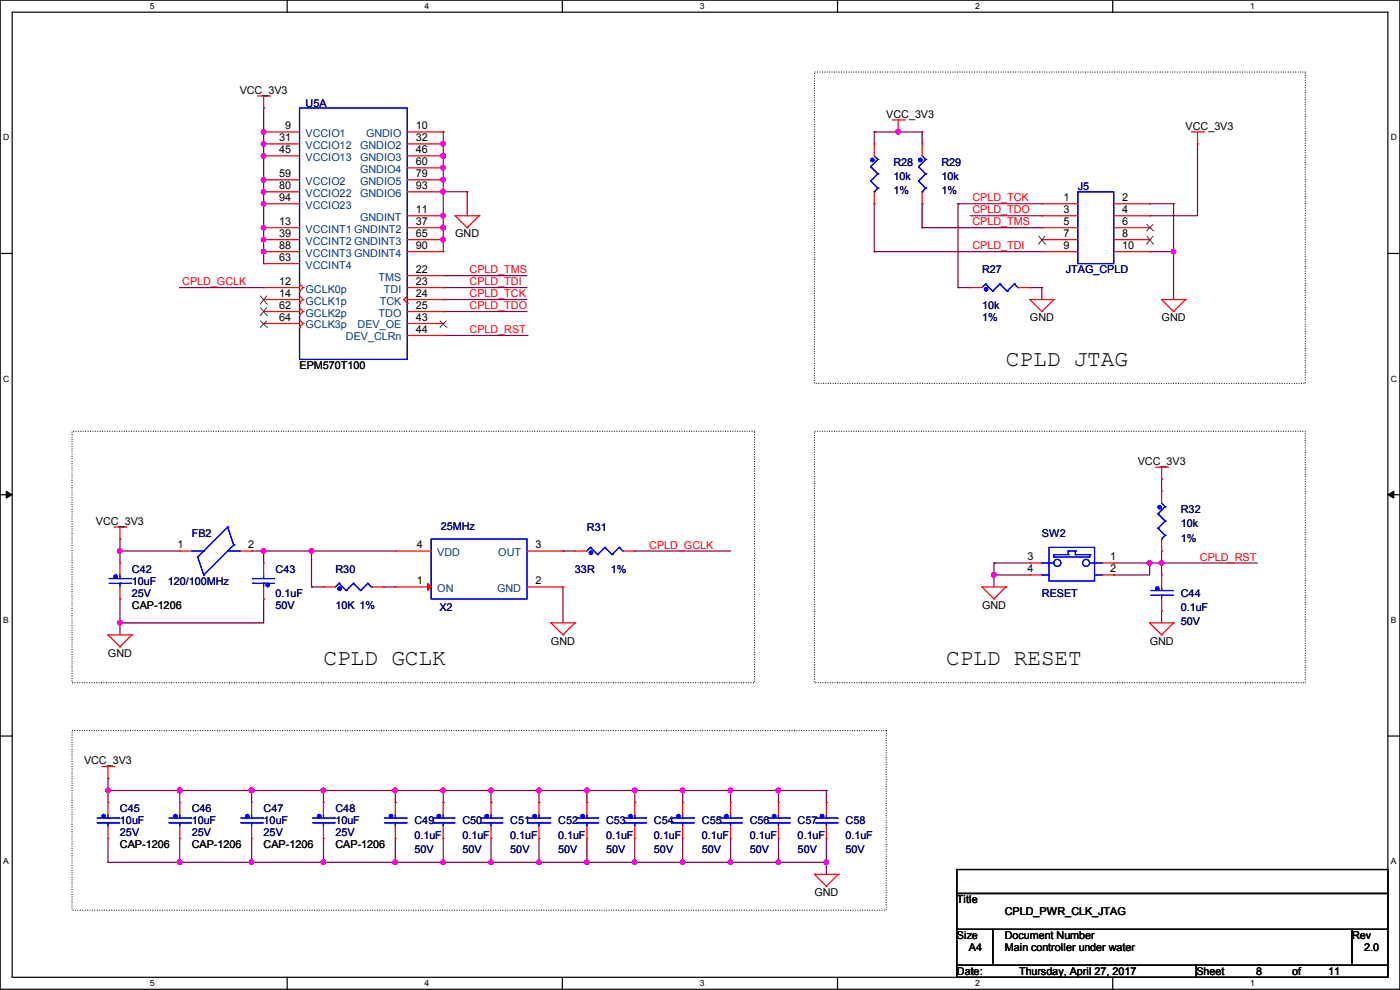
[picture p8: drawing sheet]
<svg xmlns="http://www.w3.org/2000/svg" width="297mm" height="210mm" viewBox="0 0 297 210" stroke-linecap="round" stroke-linejoin="round" font-family="sans-serif">
<path d="M0 0h297v209.8h-297zM2.6 2.6h291.8v204.7h-291.8z" fill="none" stroke="#000" stroke-width=".25"/>
<g fill="#fff">
<path d="M31.7 .3h1v2h-1z"/>
<path d="M31.7 207.6h1v1.9h-1z"/>
</g>
<path d="M60.9 0v2.6M60.9 207.3v2.5" fill="none" stroke="#000" stroke-width=".25"/>
<g fill="#fff">
<path d="M90.1 .3h1v2h-1z"/>
<path d="M90.1 207.6h1v1.9h-1z"/>
</g>
<path d="M119.3 0v2.6M119.3 207.3v2.5" fill="none" stroke="#000" stroke-width=".25"/>
<g fill="#fff">
<path d="M148.5 .3h.9v2h-.9z"/>
<path d="M148.5 207.6h.9v1.9h-.9z"/>
</g>
<path d="M177.7 0v2.6M177.7 207.3v2.5" fill="none" stroke="#000" stroke-width=".25"/>
<g fill="#fff">
<path d="M206.8 .3h1v2h-1z"/>
<path d="M206.8 207.6h1v1.9h-1z"/>
</g>
<path d="M236.1 0v2.6M236.1 207.3v2.5" fill="none" stroke="#000" stroke-width=".25"/>
<g fill="#fff">
<path d="M265.2 .3h1v2h-1z"/>
<path d="M265.2 207.6h1v1.9h-1z"/>
<path d="M.7 28.2h1.2v1.9h-1.2z"/>
<path d="M295.1 28.2h1.2v1.9h-1.2z"/>
<path d="M.7 79.3h1.2v2h-1.2z"/>
<path d="M295.1 79.3h1.2v2h-1.2z"/>
</g>
<path d="M0 53.8h2.6M294.4 53.8h2.6" fill="none" stroke="#000" stroke-width=".25"/>
<g fill="#fff">
<path d="M.7 130.5h1.2v2h-1.2z"/>
<path d="M295.1 130.5h1.1v2h-1.1z"/>
</g>
<path d="M0 104.9h2.6M294.4 104.9h2.6" fill="none" stroke="#000" stroke-width=".25"/>
<path d="M1.3 104.2l1.3 .7-1.3 .8zM294.4 104.9l1.3-.7v1.5z" fill="#000" stroke="#000" stroke-width=".21"/>
<g fill="#fff">
<path d="M.7 181.7h1.2v2h-1.2z"/>
<path d="M295.1 181.7h1.1v2h-1.1z"/>
</g>
<path d="M0 156.1h2.6M294.4 156.1h2.6M203 184.4h91.4v5.1h-91.4zM203 189.5h91.4v7.6h-91.4zM203 197.1h7.6v7.7h-7.6zM210.6 197.1h76.2v7.7h-76.2zM286.8 197.1h7.6v7.7h-7.6zM203 204.8h50.8v2.5h-50.8zM253.8 204.8h40.6v2.5h-40.6z" fill="none" stroke="#000" stroke-width=".25"/>
<path d="M172.8 15.3h104.1v66h-104.1zM15.3 91.5h144.8v53.3h-144.8zM172.8 91.5h104.1v53.3h-104.1zM15.3 155h172.7v38.1h-172.7z" fill="none" stroke="#000" stroke-width=".25" stroke-dasharray="0 .5"/>
<g fill="none" stroke="#800040" stroke-width=".25">
<path d="M55.9 38.1h.1M55.9 33.1h.1M55.9 30.5h.1M55.9 28h.1M55.9 22.9h.1M55.9 22.9v33M94 30.5h.1M94 33.1h.1M94 35.6h.1M94 38.1h.1M94 28h.1M94 28v25.4"/>
<path d="M185.5 28h.1M185.5 28v2.5M185.5 28h10.1M190.5 28h.1M195.6 28h.1M195.6 28v2.5M254 30.5h.1M254 30.5v15.3h-10.1M55.9 53.4h.1M55.9 48.3h.1M55.9 50.8h.1M55.9 43.2h.1"/>
<path d="M55.9 40.7h.1M94 40.7h.1M94 45.8h.1M94 50.8h.1M94 58.5h.1M94 48.3h.1M94 40.7h5.1M94 58.5h17.8M99.1 40.7h.1M99.1 40.7v5.1M185.5 53.4h.1M185.5 43.2h.1"/>
<path d="M185.5 53.4h35.5M185.5 43.2v10.2M195.6 48.3h.1M195.6 43.2h.1M195.6 48.3h25.4M195.6 43.2v5.1M203.2 43.2h.1M203.2 43.2v17.8M203.2 43.2h17.8M205.8 45.8h15.2M221 45.8h.1M243.9 53.4h.1"/>
<path d="M243.9 43.2h.1M243.9 45.8h.1M243.9 43.2h5.1M243.9 53.4h5.1M249 53.4h.1M249 43.2h.1M249 43.2v20.3M38.1 61h.1M38.1 61h17.8M94 61h.1M94 63.5h.1M94 66.1h.1"/>
<path d="M94 61h17.8M94 63.5h17.8M94 66.1h17.8M94 71.2h17.8M111.8 71.2h.1M203.2 61h.1M203.2 61h2.6M218.5 61h.1M218.5 61h2.5M221 61h.1M221 61v2.5M25.4 114.3h.1"/>
<path d="M25.4 116.9h.1M25.4 114.3v5.1M25.4 116.9h12.7M53.4 116.9h.1M53.4 116.9h30.5M55.9 116.9h.1M55.9 116.9v2.5M66.1 116.9h.1M66.1 116.9v7.6M119.4 116.9h.1M119.4 116.9h2.6M134.7 116.9h.1"/>
<path d="M134.7 116.9h20.3M210.9 119.4h.1M210.9 119.4v5.1M210.9 119.4h7.6M236.3 119.4h.1M236.3 119.4h30.4M243.9 119.4h.1M243.9 119.4v2.6h-7.6M246.4 116.9h.1M246.4 101.6h.1M246.4 119.4h.1M246.4 101.6v2.6"/>
<path d="M246.4 116.9v5.1M25.4 127h.1M25.4 132.1h.1M25.4 127v7.7M55.9 127h.1M55.9 127v5.1h-30.5M66.1 124.5h.1M66.1 124.5h2.5M81.3 124.5h.1M81.3 124.5h2.6M119.4 124.5h.1M119.4 124.5v7.6"/>
<path d="M210.9 122h.1M210.9 122h7.6M236.3 122h.1M246.4 129.6h.1M246.4 129.6v2.5M22.9 165.1h.1M22.9 167.7h.1M22.9 165.1v5.1M22.9 177.8v5.1M22.9 167.7h152.4M38.1 167.7h.1M38.1 167.7v2.5"/>
<path d="M38.1 177.8v5.1M53.4 167.7h.1M53.4 167.7v2.5M53.4 177.8v5.1M68.6 167.7h.1M68.6 167.7v2.5M68.6 177.8v5.1M83.9 167.7h.1M83.9 170.2h.1M83.9 167.7v2.5M83.9 177.8v5.1M94 170.2h.1"/>
<path d="M94 167.7h.1M94 167.7v2.5M94 177.8v5.1M104.2 170.2h.1M104.2 167.7h.1M104.2 167.7v2.5M104.2 177.8v5.1M114.3 170.2h.1M114.3 167.7h.1M114.3 167.7v2.5M114.3 177.8v5.1M124.5 170.2h.1"/>
<path d="M124.5 167.7h.1M124.5 167.7v2.5M124.5 177.8v5.1M134.7 170.2h.1M134.7 167.7h.1M134.7 167.7v2.5M134.7 177.8v5.1M144.8 170.2h.1M144.8 167.7h.1M144.8 167.7v2.5M144.8 177.8v5.1M155 170.2h.1"/>
<path d="M155 167.7h.1M155 167.7v2.5M155 177.8v5.1M165.1 170.2h.1M165.1 167.7h.1M165.1 167.7v2.5M165.1 177.8v5.1M175.3 170.2h.1M175.3 167.7h.1M175.3 167.7v2.5M175.3 177.8v7.7M22.9 182.9h.1"/>
<path d="M22.9 182.9h152.4M38.1 182.9h.1M53.4 182.9h.1M68.6 182.9h.1M83.9 182.9h.1M94 182.9h.1M104.2 182.9h.1M114.3 182.9h.1M124.5 182.9h.1M134.7 182.9h.1M144.8 182.9h.1M155 182.9h.1"/>
<path d="M165.1 182.9h.1M175.3 182.9h.1"/>
</g>
<g fill="#f0f" stroke="#f0f" stroke-width=".25">
<circle cx="55.9" cy="48.3" r=".49"/>
<circle cx="55.9" cy="53.4" r=".49"/>
<circle cx="55.9" cy="50.8" r=".49"/>
<circle cx="55.9" cy="43.2" r=".49"/>
<circle cx="55.9" cy="40.7" r=".49"/>
<circle cx="55.9" cy="38.1" r=".49"/>
<circle cx="55.9" cy="33" r=".49"/>
<circle cx="55.9" cy="30.5" r=".49"/>
<circle cx="55.9" cy="28" r=".49"/>
<circle cx="94" cy="33" r=".49"/>
<circle cx="94" cy="30.5" r=".49"/>
<circle cx="94" cy="35.6" r=".49"/>
<circle cx="94" cy="40.7" r=".49"/>
<circle cx="94" cy="38.1" r=".49"/>
<circle cx="94" cy="48.3" r=".49"/>
<circle cx="94" cy="45.7" r=".49"/>
<circle cx="94" cy="50.8" r=".49"/>
<circle cx="248.9" cy="53.4" r=".49"/>
<circle cx="190.5" cy="28" r=".49"/>
<circle cx="175.3" cy="182.9" r=".49"/>
<circle cx="25.4" cy="116.9" r=".49"/>
<circle cx="25.4" cy="132.1" r=".49"/>
<circle cx="66.1" cy="116.9" r=".49"/>
<circle cx="55.9" cy="116.9" r=".49"/>
<circle cx="22.9" cy="167.7" r=".49"/>
<circle cx="38.1" cy="167.7" r=".49"/>
<circle cx="38.1" cy="182.9" r=".49"/>
<circle cx="53.4" cy="167.7" r=".49"/>
<circle cx="53.4" cy="182.9" r=".49"/>
<circle cx="68.6" cy="182.9" r=".49"/>
<circle cx="165.1" cy="182.9" r=".49"/>
<circle cx="68.6" cy="167.7" r=".49"/>
<circle cx="83.8" cy="167.7" r=".49"/>
<circle cx="165.1" cy="167.7" r=".49"/>
<circle cx="155" cy="167.7" r=".49"/>
<circle cx="144.8" cy="167.7" r=".49"/>
<circle cx="134.6" cy="167.7" r=".49"/>
<circle cx="124.5" cy="167.7" r=".49"/>
<circle cx="114.3" cy="167.7" r=".49"/>
<circle cx="104.2" cy="167.7" r=".49"/>
<circle cx="94" cy="167.7" r=".49"/>
<circle cx="83.8" cy="182.9" r=".49"/>
<circle cx="94" cy="182.9" r=".49"/>
<circle cx="104.2" cy="182.9" r=".49"/>
<circle cx="114.3" cy="182.9" r=".49"/>
<circle cx="124.5" cy="182.9" r=".49"/>
<circle cx="134.6" cy="182.9" r=".49"/>
<circle cx="144.8" cy="182.9" r=".49"/>
<circle cx="155" cy="182.9" r=".49"/>
<circle cx="210.8" cy="121.9" r=".49"/>
<circle cx="246.4" cy="119.4" r=".49"/>
<circle cx="243.9" cy="119.4" r=".49"/>
</g>
<g fill="none" stroke="#f00" stroke-width=".25">
<path d="M54.7 20.4h2.5M55.9 22.9h.1M55.9 30.5h.1M55.9 33.1h.1M55.9 28h.1M55.9 38.1h.1M55.9 20.4v2.5M55.9 28h7.6M55.9 30.5h7.6M55.9 33.1h7.6M55.9 38.1h7.6M57.2 20.4h.1"/>
<path d="M86.4 28h7.6M86.4 30.5h7.6M86.4 33.1h7.6M86.4 38.1h7.6M86.4 35.6h7.6M94 30.5h.1M94 33.1h.1M94 38.1h.1M94 35.6h.1M94 28h.1M185.5 30.5h.1M185.5 30.5v2.6"/>
<path d="M189.3 25.4h2.5M190.5 28h.1M190.5 25.4v2.6M191.8 25.4h.1M195.6 30.5h.1M195.6 30.5v2.6M252.8 28h2.5M254 30.5h.1M254 28v2.5M255.3 28h.1M55.9 43.2h.1M55.9 40.7h.1"/>
<path d="M55.9 48.3h.1M55.9 50.8h.1M55.9 55.9h.1M55.9 53.4h.1M55.9 43.2h7.6M55.9 48.3h7.6M55.9 50.8h7.6M55.9 53.4h7.6M55.9 40.7h7.6M55.9 55.9h7.6M86.4 45.8h7.6M86.4 48.3h7.6"/>
<path d="M86.4 50.8h7.6M86.4 53.4h7.6M86.4 40.7h7.6M86.4 58.5h7.6M94 45.8h.1M94 48.3h.1M94 53.4h.1M94 50.8h.1M94 40.7h.1M94 58.5h.1M96.6 45.8h.1M96.6 45.8h5"/>
<path d="M96.6 45.8l2.5 2.5M99.1 48.3h.1M101.6 45.8h.1M101.6 45.8l-2.5 2.5M185.5 43.2h.1M185.5 40.7v2.5M195.6 43.2h.1M195.6 40.7v2.5M221 43.2h.1M221 45.8h.1M221 48.3h.1M221 50.8h.1"/>
<path d="M221 53.4h.1M221 45.8h7.6M221 43.2h7.6M221 48.3h7.6M221 50.8h7.6M221 53.4h7.6M236.3 45.8h7.6M236.3 43.2h7.6M236.3 48.3h7.6M236.3 50.8h7.6M236.3 53.4h7.6M243.9 43.2h.1"/>
<path d="M243.9 45.8h.1M243.9 48.3h.1M243.9 50.8h.1M243.9 53.4h.1M55.9 68.6h.1M55.9 66.1h.1M55.9 61h.1M55.9 63.5h.1M55.9 63.5h7.6M55.9 61h7.6M55.9 68.6h7.6M55.9 66.1h7.6"/>
<path d="M63.5 69.4h.1M63.5 66.8h.1M63.5 61.8h.1M63.5 64.3h.1M63.5 67.9l.8 .7M63.5 65.3l.8 .8M63.5 60.2l.8 .8M63.5 62.8l.8 .7M64.3 68.6h.1M64.3 66.1h.1M64.3 61h.1M64.3 63.5h.1"/>
<path d="M64.3 68.6l-.8 .8M64.3 66.1l-.8 .7M64.3 61l-.8 .8M64.3 63.5l-.8 .8M85.6 63.5h.1M85.6 63.5l.8 .8M86.4 64.3h.1M86.4 63.5h7.6M86.4 61h7.6M86.4 71.2h7.6M86.4 68.6h7.6M86.4 66.1h7.6"/>
<path d="M86.4 62.8l-.8 .7M94 71.2h.1M94 68.6h.1M94 66.1h.1M94 61h.1M94 63.5h.1M205.8 61h.1M205.8 61h2.5M215.9 61h2.6M218.5 63.5h.1M218.5 61h.1M218.5 63.5h5.1"/>
<path d="M218.5 63.5l2.5 2.6M221 66.1h.1M223.6 63.5h.1M223.6 63.5l-2.6 2.6M246.4 63.5h.1M246.4 63.5h5.1M246.4 63.5l2.6 2.6M249 66.1h.1M251.5 63.5h.1M251.5 63.5l-2.5 2.6M245.2 99.1h2.5M246.4 99.1v2.5"/>
<path d="M247.7 99.1h.1M24.2 111.8h2.5M25.4 114.3h.1M25.4 119.4h.1M25.4 111.8v2.5M25.4 119.4v2.6M26.7 111.8h.1M38.1 116.9h.1M38.1 116.9h2.6M50.8 116.9h2.6M53.4 116.9h.1M55.9 119.4h.1"/>
<path d="M55.9 119.4v2.6M83.9 116.9h.1M83.9 116.9h7.6M111.8 116.9h7.6M119.4 116.9h.1M122 116.9h.1M122 116.9h2.5M132.1 116.9h2.6M134.7 116.9h.1M218.5 119.4h.1M218.5 119.4h2.5M233.7 119.4h2.6"/>
<path d="M236.3 119.4h.1M246.4 101.6h.1M246.4 104.2h.1M246.4 116.9h.1M246.4 104.2v2.5M246.4 114.3v2.6M22.9 134.7h.1M22.9 134.7h5.1M22.9 134.7l2.5 2.5M25.4 137.2h.1M25.4 127h.1M25.4 124.5v2.5"/>
<path d="M28 134.7h.1M28 134.7l-2.6 2.5M55.9 127h.1M55.9 124.5v2.5M68.6 124.5h.1M68.6 124.5h2.6M78.8 124.5h2.5M81.3 124.5h.1M83.9 124.5h.1M83.9 124.5h7.6M111.8 124.5h7.6M116.9 132.1h.1"/>
<path d="M116.9 132.1h5.1M116.9 132.1l2.5 2.6M119.4 134.7h.1M119.4 124.5h.1M122 132.1h.1M122 132.1l-2.6 2.6M208.3 124.5h.1M208.3 124.5h5.1M208.3 124.5l2.6 2.5M210.9 127h.1M213.4 124.5h.1M213.4 124.5l-2.5 2.5"/>
<path d="M218.5 122h.1M218.5 122h2.5M233.7 122h2.6M236.3 122h.1M243.9 132.1h.1M243.9 132.1h5.1M243.9 132.1l2.5 2.6M246.4 134.7h.1M246.4 122h.1M246.4 129.6h.1M246.4 122v2.5M246.4 127v2.6"/>
<path d="M249 132.1h.1M249 132.1l-2.6 2.6M21.6 162.6h2.6M22.9 165.1h.1M22.9 170.2h.1M22.9 177.8h.1M22.9 162.6v2.5M22.9 170.2v2.6M22.9 175.3v2.5M24.2 162.6h.1M38.1 170.2h.1M38.1 177.8h.1"/>
<path d="M38.1 170.2v2.6M38.1 175.3v2.5M53.4 170.2h.1M53.4 177.8h.1M53.4 170.2v2.6M53.4 175.3v2.5M68.6 170.2h.1M68.6 177.8h.1M68.6 170.2v2.6M68.6 175.3v2.5M83.9 170.2h.1M83.9 177.8h.1"/>
<path d="M83.9 170.2v2.6M83.9 175.3v2.5M94 170.2h.1M94 177.8h.1M94 170.2v2.6M94 175.3v2.5M104.2 170.2h.1M104.2 177.8h.1M104.2 170.2v2.6M104.2 175.3v2.5M114.3 170.2h.1M114.3 177.8h.1"/>
<path d="M114.3 170.2v2.6M114.3 175.3v2.5M124.5 170.2h.1M124.5 177.8h.1M124.5 170.2v2.6M124.5 175.3v2.5M134.7 170.2h.1M134.7 177.8h.1M134.7 170.2v2.6M134.7 175.3v2.5M144.8 170.2h.1M144.8 177.8h.1"/>
<path d="M144.8 170.2v2.6M144.8 175.3v2.5M155 170.2h.1M155 177.8h.1M155 170.2v2.6M155 175.3v2.5M165.1 170.2h.1M165.1 177.8h.1M165.1 170.2v2.6M165.1 175.3v2.5M175.3 170.2h.1M175.3 177.8h.1"/>
<path d="M175.3 170.2v2.6M175.3 175.3v2.5M172.8 185.5h.1M172.8 185.5h5M172.8 185.5l2.5 2.5M175.3 188h.1M177.8 185.5h.1M177.8 185.5l-2.5 2.5"/>
</g>
<g fill="none" stroke="#00f" stroke-width=".25">
<path d="M63.5 22.9h22.9v53.3h-22.9zM184.7 35.3h.1M184.7 38.4h.1M184.7 35.3l1.5 1.6M184.7 38.4l1.5 1.5M185.5 33.1l.7 .7M186.2 33.8h.1M186.2 36.9h.1M186.2 39.9h.1M186.2 33.8l-1.5 1.5M186.2 36.9l-1.5 1.5M186.2 39.9l-.7 .8"/>
<path d="M194.9 35.3h.1M194.9 38.4h.1M194.9 35.3l1.5 1.6M194.9 38.4l1.5 1.5M195.6 33.1l.8 .7M196.4 33.8h.1M196.4 36.9h.1M196.4 39.9h.1M196.4 33.8l-1.5 1.5M196.4 36.9l-1.5 1.5M196.4 39.9l-.8 .8M185.5 40.7h.1"/>
<path d="M195.6 40.7h.1M228.6 40.7h7.7v15.2h-7.7zM209.1 60.2h.1M209.1 60.2l-.8 .8M209.1 60.2l1.5 1.6M210.6 61.8h.1M212.1 60.2h.1M212.1 60.2l-1.5 1.6M212.1 60.2l1.6 1.6M213.7 61.8h.1M215.2 60.2h.1M215.2 60.2l-1.5 1.6"/>
<path d="M215.2 60.2l.7 .8M215.9 61h.1M40.7 116.9h2.5M43.2 116.9h.1M48.3 111.8h.1M48.3 116.9h2.5M48.3 111.8l-6.3 6.4 1.2 3.8M48.3 111.8l1.3 3.8M49.6 115.6h.1M49.6 115.6l-6.4 6.4M50.8 116.9h.1M91.5 114.3h20.3v12.7h-20.3z"/>
<path d="M125.3 116.1h.1M125.3 116.1l-.8 .8M125.3 116.1l1.5 1.5M126.8 117.6h.1M128.3 116.1h.1M128.3 116.1l-1.5 1.5M128.3 116.1l1.5 1.5M129.8 117.6h.1M131.4 116.1h.1M131.4 116.1l-1.6 1.5M131.4 116.1l.7 .8M132.1 116.9h.1"/>
<path d="M221 119.4h.1M221 119.4h2.6M222.5 116.1h9.7v7.1h-9.7zM223.6 118.2h.1M223.6 117.6h.1M223.6 117.6v.6M223.6 117.6h3M226.6 117.6h.1M226.6 116.9h.1M226.6 116.9v.7M226.6 116.9h1.5M228.1 116.9h.1"/>
<path d="M228.1 117.6h.1M228.1 117.6h3.1M228.1 116.9v.7M231.2 117.6h.1M231.2 117.6v.6h-7.6M231.2 119.4h2.5M233.7 119.4h.1M245.7 109h.1M245.7 112.1h.1M245.7 109l1.5 1.5M245.7 112.1l1.5 1.5M246.4 114.3h.1"/>
<path d="M246.4 106.7l.8 .8M247.2 107.5h.1M247.2 110.5h.1M247.2 113.6h.1M247.2 107.5l-1.5 1.5M247.2 110.5l-1.5 1.6M247.2 113.6l-.8 .7M23.2 123.7h4.5M23.2 122.7h4.5M25.4 123.7h.1M25.4 122.7h.1M25.4 122v.7"/>
<path d="M25.4 123.7v.8M27.7 123.7h.1M27.7 122.7h.1M43.2 122h.1M53.6 122.7h.1M53.6 123.7h.1M53.6 123.7h4.6M53.6 122.7h4.6M55.9 122.7h.1M55.9 123.7h.1M55.9 122v.7M55.9 123.7v.8"/>
<path d="M71.9 123.7h.1M71.9 123.7l-.7 .8M71.9 123.7l1.5 1.6M73.4 125.3h.1M75 123.7h.1M75 123.7l-1.6 1.6M75 123.7l1.5 1.6M76.5 125.3h.1M78 123.7h.1M78 123.7l-1.5 1.6M78 123.7l.8 .8M78.8 124.5h.1"/>
<path d="M221 122h.1M221 122h1.5M232.2 122h1.5M233.7 122h.1M244.1 126.3h4.6M244.1 125.3h4.6M246.4 126.3h.1M246.4 125.3h.1M246.4 124.5v.8M246.4 126.3v.7M248.7 126.3h.1M248.7 125.3h.1"/>
<path d="M20.6 174.5h4.6M20.6 173.5h4.6M22.9 174.5h.1M22.9 173.5h.1M22.9 172.8v.7M22.9 174.5v.8M25.2 174.5h.1M25.2 173.5h.1M35.9 174.5h4.5M35.9 173.5h4.5M38.1 174.5h.1M38.1 173.5h.1"/>
<path d="M38.1 172.8v.7M38.1 174.5v.8M40.4 174.5h.1M40.4 173.5h.1M51.1 174.5h4.6M51.1 173.5h4.6M53.4 174.5h.1M53.4 173.5h.1M53.4 172.8v.7M53.4 174.5v.8M55.7 174.5h.1M55.7 173.5h.1"/>
<path d="M66.3 174.5h4.6M66.3 173.5h4.6M68.6 174.5h.1M68.6 173.5h.1M68.6 172.8v.7M68.6 174.5v.8M70.9 174.5h.1M70.9 173.5h.1M81.6 174.5h4.5M81.6 173.5h4.5M83.9 174.5h.1M83.9 173.5h.1"/>
<path d="M83.9 172.8v.7M83.9 174.5v.8M86.1 174.5h.1M86.1 173.5h.1M91.7 174.5h4.6M91.7 173.5h4.6M94 174.5h.1M94 173.5h.1M94 172.8v.7M94 174.5v.8M96.3 174.5h.1M96.3 173.5h.1"/>
<path d="M101.9 174.5h4.6M101.9 173.5h4.6M104.2 174.5h.1M104.2 173.5h.1M104.2 172.8v.7M104.2 174.5v.8M106.5 174.5h.1M106.5 173.5h.1M112.1 174.5h4.5M112.1 173.5h4.5M114.3 174.5h.1M114.3 173.5h.1"/>
<path d="M114.3 172.8v.7M114.3 174.5v.8M116.6 174.5h.1M116.6 173.5h.1M122.2 174.5h4.6M122.2 173.5h4.6M124.5 174.5h.1M124.5 173.5h.1M124.5 172.8v.7M124.5 174.5v.8M126.8 174.5h.1M126.8 173.5h.1"/>
<path d="M132.4 174.5h4.5M132.4 173.5h4.5M134.7 174.5h.1M134.7 173.5h.1M134.7 172.8v.7M134.7 174.5v.8M136.9 174.5h.1M136.9 173.5h.1M142.5 174.5h4.6M142.5 173.5h4.6M144.8 174.5h.1M144.8 173.5h.1"/>
<path d="M144.8 172.8v.7M144.8 174.5v.8M147.1 174.5h.1M147.1 173.5h.1M152.7 174.5h4.6M152.7 173.5h4.6M155 174.5h.1M155 173.5h.1M155 172.8v.7M155 174.5v.8M157.3 174.5h.1M157.3 173.5h.1"/>
<path d="M162.9 174.5h4.5M162.9 173.5h4.5M165.1 174.5h.1M165.1 173.5h.1M165.1 172.8v.7M165.1 174.5v.8M167.4 174.5h.1M167.4 173.5h.1M173 174.5h4.6M173 173.5h4.6M175.3 174.5h.1M175.3 173.5h.1"/>
<path d="M175.3 172.8v.7M175.3 174.5v.8M177.6 174.5h.1M177.6 173.5h.1"/>
<circle cx="224.3" cy="119.4" r=".74"/>
<circle cx="230.4" cy="119.4" r=".74"/>
</g>
<g fill="#00f" stroke="#00f" stroke-width=".25">
<circle cx="52.5" cy="173.1" r=".36"/>
<circle cx="24.5" cy="122.3" r=".36"/>
<circle cx="83" cy="173.1" r=".36"/>
<circle cx="195.2" cy="33.9" r=".36"/>
<circle cx="154.1" cy="173.1" r=".36"/>
<circle cx="125.4" cy="117.2" r=".36"/>
<circle cx="133.8" cy="173.1" r=".36"/>
<circle cx="103.3" cy="173.1" r=".36"/>
<circle cx="174.4" cy="173.1" r=".36"/>
<circle cx="185.1" cy="33.9" r=".36"/>
<circle cx="123.6" cy="173.1" r=".36"/>
<circle cx="37.2" cy="173.1" r=".36"/>
<circle cx="56.8" cy="124.1" r=".36"/>
<circle cx="143.9" cy="173.1" r=".36"/>
<circle cx="209.2" cy="61.4" r=".36"/>
<circle cx="22" cy="173.1" r=".36"/>
<circle cx="67.7" cy="173.1" r=".36"/>
<circle cx="113.4" cy="173.1" r=".36"/>
<circle cx="246" cy="107.6" r=".36"/>
<circle cx="93.1" cy="173.1" r=".36"/>
<circle cx="72" cy="124.9" r=".36"/>
<circle cx="245.5" cy="124.9" r=".36"/>
<circle cx="164.2" cy="173.1" r=".36"/>
</g>
<g fill="none" stroke="#804000" stroke-width=".21">
<path d="M220.3 51.8h.1M220.3 50l1.4 1.8M221.7 51.8h.1M221.7 50l-1.4 1.8M243.2 49h.1M243.2 51.8h.1M243.2 47.5l1.5 1.5M243.2 50l1.5 1.8M244.7 49h.1M244.7 51.8h.1M244.7 47.5l-1.5 1.5M244.7 50l-1.5 1.8"/>
<path d="M55.2 69.4h.1M55.2 66.9h.1M55.2 64.5h.1M55.2 68l1.4 1.4M55.2 65.2l1.4 1.7M55.2 62.7l1.4 1.8M56.6 69.4h.1M56.6 66.9h.1M56.6 64.5h.1M56.6 68l-1.4 1.4M56.6 65.2l-1.4 1.7M56.6 62.7l-1.4 1.8"/>
<path d="M93.3 69.4h.1M93.3 68l1.4 1.4M94.7 69.4h.1M94.7 68l-1.4 1.4"/>
</g>
<path d="M90.7 123.7l.8 .8-.8 .8z" fill="#f00" stroke="#f00" stroke-width=".25"/>
<g font-size="4.8">
<text x="213.4" y="77.6">CPLD JTAG</text>
<text x="68.6" y="141.1">CPLD GCLK</text>
<text x="200.7" y="141.1">CPLD RESET</text>
</g>
<g font-size="2.3">
<text x="50.8" y="19.9">VCC_3V3</text>
<text x="59.2" y="30">31</text>
<text x="60.5" y="27.4">9</text>
<text x="88.2" y="30">32</text>
<text x="88.2" y="27.4">10</text>
<text x="188" y="25">VCC_3V3</text>
<text x="251.5" y="27.5">VCC_3V3</text>
<text x="59.2" y="32.5">45</text>
<text x="88.2" y="32.5">46</text>
<text x="88.2" y="35.1">60</text>
<text x="59.2" y="40.1">80</text>
<text x="59.2" y="37.6">59</text>
<text x="88.2" y="40.1">93</text>
<text x="88.2" y="37.6">79</text>
<text x="59.2" y="42.7">94</text>
<text x="59.2" y="47.8">13</text>
<text x="88.2" y="45.2">11</text>
<text x="88.2" y="47.8">37</text>
<text x="225.6" y="42.7">1</text>
<text x="225.6" y="45.2">3</text>
<text x="225.6" y="47.8">5</text>
<text x="238.1" y="42.7">2</text>
<text x="238.1" y="45.2">4</text>
<text x="238.1" y="47.8">6</text>
<text x="59.2" y="50.3">39</text>
<text x="59.2" y="52.8">88</text>
<text x="88.2" y="52.8">90</text>
<text x="88.2" y="50.3">65</text>
<text x="96.6" y="50.4">GND</text>
<text x="225.6" y="50.3">7</text>
<text x="225.6" y="52.8">9</text>
<text x="238.1" y="50.3">8</text>
<text x="238.1" y="52.8">10</text>
<text x="59.2" y="55.4">63</text>
<text x="88.2" y="57.9">22</text>
<text x="59.2" y="65.5">62</text>
<text x="59.2" y="60.5">12</text>
<text x="59.2" y="63">14</text>
<text x="88.2" y="65.5">25</text>
<text x="88.2" y="60.5">23</text>
<text x="88.2" y="63">24</text>
<text x="59.2" y="68.1">64</text>
<text x="88.2" y="70.6">44</text>
<text x="88.2" y="68.1">43</text>
<text x="218.5" y="68.2">GND</text>
<text x="246.4" y="68.2">GND</text>
<text x="63.5" y="78.3">EPM570T100</text>
<text x="241.4" y="98.6">VCC_3V3</text>
<text x="20.4" y="111.3">VCC_3V3</text>
<text x="37.6" y="116.3">1</text>
<text x="52.6" y="116.3">2</text>
<text x="88.4" y="116.3">4</text>
<text x="113.6" y="116.3">3</text>
<text x="218" y="118.9">3</text>
<text x="235.5" y="118.9">1</text>
<text x="88.4" y="124">1</text>
<text x="113.6" y="124">2</text>
<text x="218" y="121.4">4</text>
<text x="235.5" y="121.4">2</text>
<text x="28" y="129.1">CAP-1206</text>
<text x="208.3" y="129.1">GND</text>
<text x="116.9" y="136.7">GND</text>
<text x="243.9" y="136.7">GND</text>
<text x="22.9" y="139.3">GND</text>
<text x="17.8" y="162.1">VCC_3V3</text>
<text x="25.4" y="179.9">CAP-1206</text>
<text x="40.7" y="179.9">CAP-1206</text>
<text x="55.9" y="179.9">CAP-1206</text>
<text x="71.2" y="179.9">CAP-1206</text>
<text x="172.8" y="190.1">GND</text>
<text x="203" y="191.6">Title</text>
<text x="213.2" y="194.1">CPLD_PWR_CLK_JTAG</text>
<text x="203" y="199.2">Size</text>
<text x="205.5" y="201.8">A4</text>
<text x="213.2" y="199.2">Document Number</text>
<text x="213.2" y="201.8">Main controller under water</text>
<text x="286.8" y="199.2">Rev</text>
<text x="289.4" y="201.8">2.0</text>
<text x="203" y="206.8">Date:</text>
<text x="216.2" y="206.8">Thursday, April 27, 2017</text>
<text x="253.8" y="206.8">Sheet</text>
<text x="266.5" y="206.8">8</text>
<text x="274.1" y="206.8">of</text>
<text x="281.7" y="206.8">11</text>
</g>
<g font-size="2.3" fill="#000080">
<text x="64.8" y="22.7">U5A</text>
<text x="189.5" y="35.1">R28</text>
<text x="199.7" y="35.1">R29</text>
<text x="189.5" y="38.2">10k</text>
<text x="189.5" y="41.2">1%</text>
<text x="199.7" y="38.2">10k</text>
<text x="199.7" y="41.2">1%</text>
<text x="228.7" y="40.2">J5</text>
<text x="208.3" y="58">R27</text>
<text x="226.1" y="58">JTAG_CPLD</text>
<text x="208.3" y="65.6">10k</text>
<text x="208.3" y="68.2">1%</text>
<text x="40.7" y="113.9">FB2</text>
<text x="93.5" y="112.4">25MHz</text>
<text x="124.5" y="112.6">R31</text>
<text x="221" y="113.9">SW2</text>
<text x="250.5" y="108.8">R32</text>
<text x="250.5" y="111.8">10k</text>
<text x="250.5" y="114.9">1%</text>
<text x="28" y="121.5">C42</text>
<text x="28" y="124">10uF</text>
<text x="35.6" y="124">120/100MHz</text>
<text x="58.5" y="121.5">C43</text>
<text x="71.2" y="121.5">R30</text>
<text x="122" y="121.5">33R</text>
<text x="129.6" y="121.5">1%</text>
<text x="28" y="126.6">25V</text>
<text x="58.5" y="126.6">0.1uF</text>
<text x="58.5" y="129.1">50V</text>
<text x="71.2" y="129.1">10K 1%</text>
<text x="93.3" y="129.6">X2</text>
<text x="221" y="126.6">RESET</text>
<text x="250.5" y="126.6">C44</text>
<text x="250.5" y="129.6">0.1uF</text>
<text x="250.5" y="132.7">50V</text>
<text x="25.4" y="172.3">C45</text>
<text x="40.7" y="172.3">C46</text>
<text x="55.9" y="172.3">C47</text>
<text x="71.2" y="172.3">C48</text>
<text x="25.4" y="174.8">10uF</text>
<text x="25.4" y="177.4">25V</text>
<text x="40.7" y="174.8">10uF</text>
<text x="40.7" y="177.4">25V</text>
<text x="55.9" y="174.8">10uF</text>
<text x="55.9" y="177.4">25V</text>
<text x="71.2" y="174.8">10uF</text>
<text x="71.2" y="177.4">25V</text>
<text x="87.9" y="174.8">C49</text>
<text x="87.9" y="177.9">0.1uF</text>
<text x="98.1" y="174.8">C50</text>
<text x="98.1" y="177.9">0.1uF</text>
<text x="108.3" y="174.8">C51</text>
<text x="108.3" y="177.9">0.1uF</text>
<text x="118.4" y="174.8">C52</text>
<text x="118.4" y="177.9">0.1uF</text>
<text x="128.6" y="174.8">C53</text>
<text x="128.6" y="177.9">0.1uF</text>
<text x="138.7" y="174.8">C54</text>
<text x="138.7" y="177.9">0.1uF</text>
<text x="148.9" y="174.8">C55</text>
<text x="148.9" y="177.9">0.1uF</text>
<text x="159.1" y="174.8">C56</text>
<text x="159.1" y="177.9">0.1uF</text>
<text x="169.2" y="174.8">C57</text>
<text x="169.2" y="177.9">0.1uF</text>
<text x="179.4" y="174.8">C58</text>
<text x="179.4" y="177.9">0.1uF</text>
<text x="87.9" y="180.9">50V</text>
<text x="98.1" y="180.9">50V</text>
<text x="108.3" y="180.9">50V</text>
<text x="118.4" y="180.9">50V</text>
<text x="128.6" y="180.9">50V</text>
<text x="138.7" y="180.9">50V</text>
<text x="148.9" y="180.9">50V</text>
<text x="159.1" y="180.9">50V</text>
<text x="169.2" y="180.9">50V</text>
<text x="179.4" y="180.9">50V</text>
</g>
<g font-size="2.3" fill="#004080">
<text x="64.8" y="29">VCCIO1</text>
<text x="77.6" y="29">GNDIO</text>
<text x="64.8" y="31.6">VCCIO12</text>
<text x="64.8" y="34.1">VCCIO13</text>
<text x="76.4" y="31.6">GNDIO2</text>
<text x="76.4" y="34.1">GNDIO3</text>
<text x="64.8" y="41.7">VCCIO22</text>
<text x="64.8" y="39.2">VCCIO2</text>
<text x="76.4" y="41.7">GNDIO6</text>
<text x="76.4" y="39.2">GNDIO5</text>
<text x="76.4" y="36.7">GNDIO4</text>
<text x="64.8" y="44.3">VCCIO23</text>
<text x="76.4" y="46.8">GNDINT</text>
<text x="64.8" y="49.4">VCCINT1 GNDINT2</text>
<text x="64.8" y="51.9">VCCINT2 GNDINT3</text>
<text x="64.8" y="57">VCCINT4</text>
<text x="64.8" y="54.4">VCCINT3 GNDINT4</text>
<text x="80.3" y="59.5">TMS</text>
<text x="64.8" y="62.1">GCLK0p</text>
<text x="64.8" y="64.6">GCLK1p</text>
<text x="80.6" y="64.6">TCK</text>
<text x="81.5" y="62.1">TDI</text>
<text x="64.8" y="69.7">GCLK3p</text>
<text x="64.8" y="67.1">GCLK2p</text>
<text x="75.9" y="69.7">DEV_OE</text>
<text x="80.3" y="67.1">TDO</text>
<text x="73.4" y="72.2">DEV_CLRn</text>
<text x="92.8" y="117.9">VDD</text>
<text x="105.7" y="117.9">OUT</text>
<text x="92.8" y="125.6">ON</text>
<text x="105.5" y="125.6">GND</text>
</g>
<g font-size="2.3" fill="#f00">
<text x="206.3" y="42.7">CPLD_TCK</text>
<text x="206.3" y="47.8">CPLD_TMS</text>
<text x="206.3" y="45.3">CPLD_TDO</text>
<text x="206.3" y="52.9">CPLD_TDI</text>
<text x="99.6" y="58">CPLD_TMS</text>
<text x="38.7" y="60.5">CPLD_GCLK</text>
<text x="99.6" y="60.5">CPLD_TDI</text>
<text x="99.6" y="63">CPLD_TCK</text>
<text x="99.6" y="65.6">CPLD_TDO</text>
<text x="99.6" y="70.7">CPLD_RST</text>
<text x="137.7" y="116.4">CPLD_GCLK</text>
<text x="254.6" y="118.9">CPLD_RST</text>
</g>
<g font-size="1.8">
<text x="31.8" y="1.9">5</text>
<text x="90.1" y="1.9">4</text>
<text x="148.5" y="1.9">3</text>
<text x="206.8" y="1.9">2</text>
<text x="265.2" y="1.9">1</text>
<text x=".7" y="29.8">D</text>
<text x="295.1" y="29.8">D</text>
<text x=".7" y="80.9">C</text>
<text x="295.1" y="80.9">C</text>
<text x=".7" y="132.1">B</text>
<text x="295.1" y="132.1">B</text>
<text x=".7" y="183.3">A</text>
<text x="295.1" y="183.3">A</text>
<text x="31.8" y="209.2">5</text>
<text x="90.1" y="209.2">4</text>
<text x="148.5" y="209.2">3</text>
<text x="206.8" y="209.2">2</text>
<text x="265.2" y="209.2">1</text>
</g>
</svg>
